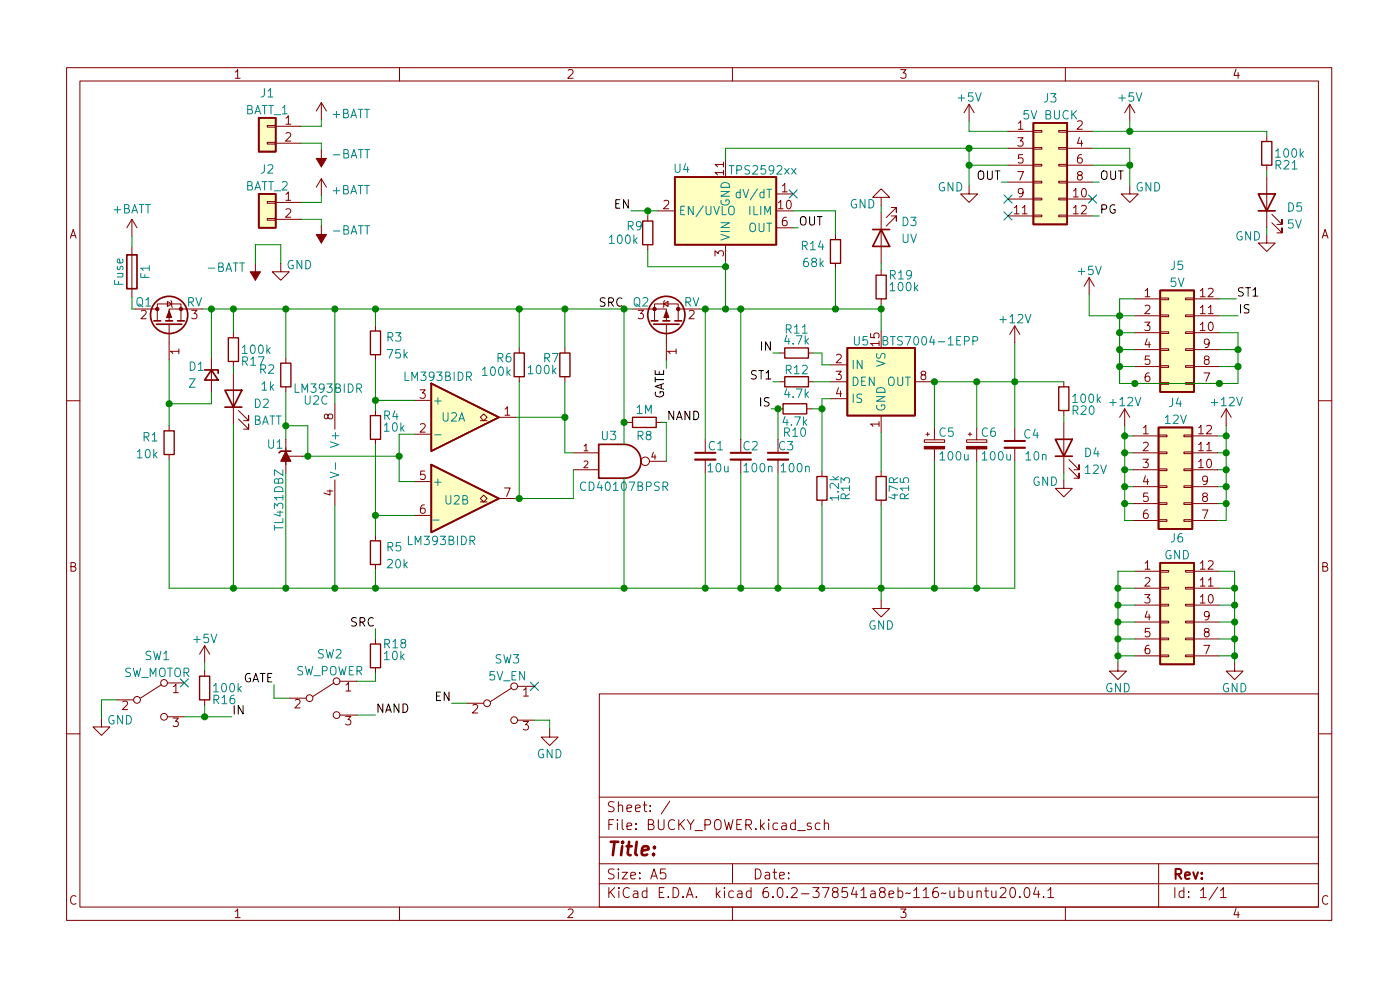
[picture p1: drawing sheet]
<svg xmlns="http://www.w3.org/2000/svg" width="210mm" height="148mm" viewBox="0 0 210 148" stroke-linecap="round" stroke-linejoin="round" font-family="sans-serif">
<g fill="none" stroke="#840000" stroke-width=".15">
<path d="M10 10.2h190v128h-190zM12 12.2h186v124h-186zM40.1 18.8h1.3v.3h-1.3zM41.4 19h3.8M48.3 15.4l-.8 1.3M48.3 15.4v2.5M48.3 15.4l.7 1.3M60 10.2v2M110 10.2v2M145.5 15.7l-.7 1.2M145.5 15.7v2.5M145.5 15.7l.8 1.2"/>
<path d="M151.4 19.7h3.8M155.2 19.6h1.3v.2h-1.3zM159 19.6h1.3v.2h-1.3zM160 10.2v2M160.3 19.7h3.8M169.7 15.7l-.8 1.2M169.7 15.7v2.5M169.7 15.7l.7 1.2M19.8 32.9l-.8 1.3M19.8 32.9v2.6M19.8 37v7.6M19.8 32.9l.8 1.3"/>
<path d="M38.4 39.5v2.6M40.1 21.4h1.3v.2h-1.3zM40.1 32.8h1.3v.3h-1.3zM40.1 30.3h1.3v.2h-1.3zM41.4 21.5h3.8M41.4 30.4h3.8M41.4 32.9h3.8M42.2 39.5v1.3h1.2l-1.2 1.3-1.3-1.3h1.3M48.3 22.5v2.6M48.3 26.8v2.6M48.3 33.9v2.6M48.3 26.8l-.8 1.3"/>
<path d="M48.3 26.8l.7 1.3M97.3 32.4v.8M97.3 36.7v.8M98.8 31.7h2.5M109 24v2.6M109 36.7v2.6M116.6 29.1h2.5M116.6 34.2h2.5M125.5 35.2v.8M125.5 39.5v.8M132.3 29.6h1.3l-1.3-1.2-1.2 1.2h1.2v1.3M132.3 31.9v7.6"/>
<path d="M133.9 31.1h.7v.8v-.8l-1.5 1.6M133.9 32.4h.7v.8v-.8l-1.5 1.5M145.5 27.8v1.3h-1.2l1.2 1.3 1.3-1.3h-1.3M151.4 29.9h3.8M151.4 32.4h3.8M151.4 22.3h3.8M151.4 24.8h3.8M151.4 27.3h3.8M155.2 32.3h1.3v.2h-1.3zM155.2 29.8h1.3v.2h-1.3zM155.2 27.2h1.3v.3h-1.3zM155.2 24.7h1.3v.2h-1.3z"/>
<path d="M155.2 22.1h1.3v.3h-1.3zM159 32.3h1.3v.2h-1.3zM159 29.8h1.3v.2h-1.3zM159 27.2h1.3v.3h-1.3zM159 24.7h1.3v.2h-1.3zM159 22.1h1.3v.3h-1.3zM160.3 29.9h3.8M160.3 32.4h3.8M160.3 22.3h3.8M160.3 24.8h3.8M160.3 27.3h3.8M169.7 27.8v1.3h1.2l-1.2 1.3-1.3-1.3h1.3"/>
<path d="M190.2 35.2v1.3h-1.2l1.2 1.3 1.3-1.3h-1.3M190.2 20.5v.7M190.2 24.8v.8M190.2 26.6v7.6M191 33.4l1.5 1.6v-.8v.8h-.7M191 32.2l1.5 1.5v-.8v.8h-.7M22.9 46.4h.7M23.6 48.2v-2.6h3.6v2.6M25.1 45.2l.7 .4-.7 .4zM25.4 48.7v5.3M25.7 45.1l.1 .1v.8l.1 .1M27.9 46.4h-2.5v1.8"/>
<path d="M31.7 53.8v5M35.1 49.9v.8M35.1 54.3v.7M35.1 56v7.7M42.9 53.8v.7M42.9 58.1v.7M56.4 48.9v.8M56.4 53.2v.8M78 52.2v.8M78 56.5v.8M84.8 52.2v.8M84.8 56.5v.8"/>
<path d="M97.5 46.4h2.6v1.8M98.3 48.2v-2.6h3.6v2.6M99.7 45.6l.6-.4v.8zM99.8 45.1l-.1 .1v.8l-.1 .1M100.1 48.7v5.3M101.9 46.4h.7M117.1 57.3h.8M117.1 53h.8M121.4 57.3h.8M121.4 53h.8M124.7 54.8h2.6M124.7 57.3h2.6"/>
<path d="M124.7 59.9h2.6M132.3 40.5v.8M132.3 44.9v.7M137.4 57.3h2.6M152.4 48.9l-.8 1.3M152.4 48.9v2.6M152.4 48.9l.8 1.3M159.8 57.3v.8M163.6 41.7l-.8 1.3M163.6 41.7v2.5M163.6 41.7l.7 1.3M170.4 44.9h3.8"/>
<path d="M170.4 49.9h3.8M170.4 47.4h3.8M170.4 52.5h3.8M170.4 55h3.8M170.4 57.6h3.8M174.2 57.4h1.3v.3h-1.3zM174.2 54.9h1.3v.3h-1.3zM174.2 52.4h1.3v.2h-1.3zM174.2 49.8h1.3v.3h-1.3zM174.2 47.3h1.3v.2h-1.3zM174.2 44.7h1.3v.3h-1.3zM178.1 57.4h1.2v.3h-1.2z"/>
<path d="M178.1 54.9h1.2v.3h-1.2zM178.1 52.4h1.2v.2h-1.2zM178.1 49.8h1.2v.3h-1.2zM178.1 47.3h1.2v.2h-1.2zM178.1 44.7h1.2v.3h-1.2zM179.3 44.9h3.8M179.3 49.9h3.8M179.3 47.4h3.8M179.3 52.5h3.8M179.3 55h3.8M179.3 57.6h3.8M10 60.2h2"/>
<path d="M25.4 63.9v.8M25.4 68.2v.8M35.8 62.9l1.5 1.5v-.7v.7h-.7M35.8 61.6l1.5 1.6v-.8v.8h-.7M42.9 67.2v2.6M42.9 65.9v5.1M42.9 68.5h2.6M50.3 60.6v3.8M50.3 72v3.9M56.4 61.6v.8M56.4 65.9v.8M62.2 65.2h2.6"/>
<path d="M62.2 60.1h2.6M62.2 72.3h2.6M62.2 77.4h2.6M72.1 63.2h.5l-.5-.6 .5-.5 .6 .5-.6 .6h.6M72.1 75.3h.5l-.5-.5 .5-.5 .6 .5-.6 .5h.6M74.9 62.6h2.6M74.9 74.8h2.6M86.1 68h3.8M86.1 70.5h3.8M94.2 63.4h.8M97.5 69.2h2.6M98.6 63.4h.7"/>
<path d="M105.9 69v2M111.3 69v2M116.8 61.4h.8M116.8 69v2M121.2 61.4h.7M123.4 70.8v.7M123.4 75.1v.8M132.3 62.4v2.5M132.3 70.8v.7M132.3 75.1v.8M138.8 66h3.1v.4h-3.1zM139.1 65.2h.5"/>
<path d="M139.3 64.9v.5M140.3 64.2v1.8M140.3 67.4v1.8M145.2 66h3v.4h-3zM145.4 65.2h.5M145.7 64.9v.5M146.7 64.2v1.8M146.7 67.4v1.8M152.4 64.2v2M152.4 67.2v2M159.8 72v1.3h-1.3l1.3 1.3 1.2-1.3h-1.2M159.8 61.6v.8"/>
<path d="M159.8 63.4v7.6M160.5 70.3l1.6 1.5v-.8v.8h-.8M160.5 69l1.6 1.5v-.7v.7h-.8M168.9 61.4l.8 1.2M168.9 61.4v2.5M168.9 61.4l-.8 1.2M170.2 68h3.8M170.2 70.5h3.8M170.2 65.4h3.8M170.2 73.1h3.8M170.2 75.6h3.8M170.2 78.1h3.8"/>
<path d="M174 78h1.3v.3h-1.3zM174 75.5h1.3v.2h-1.3zM174 72.9h1.3v.3h-1.3zM174 70.4h1.3v.2h-1.3zM174 67.9h1.3v.2h-1.3zM174 65.3h1.3v.3h-1.3zM177.8 78h1.3v.3h-1.3zM177.8 75.5h1.3v.2h-1.3zM177.8 72.9h1.3v.3h-1.3zM177.8 70.4h1.3v.2h-1.3zM177.8 67.9h1.3v.2h-1.3zM177.8 65.3h1.3v.3h-1.3z"/>
<path d="M179.1 68h3.8M179.1 70.5h3.8M179.1 65.4h3.8M179.1 73.1h3.8M179.1 75.6h3.8M179.1 78.1h3.8M184.1 61.4l-.7 1.2M184.1 61.4v2.5M184.1 61.4l.8 1.2M198 60.2h2M30.7 96.9l-.7 1.3M30.7 96.9v2.6"/>
<path d="M30.7 96.9l.8 1.3M56.4 80.4v.8M56.4 84.7v.8M56.4 95.9v.8M132.3 90.1v1.2h1.3l-1.3 1.3-1.2-1.3h1.2M167.9 99.5v1.2h1.3l-1.3 1.3-1.3-1.3h1.3M170.4 85.8h3.8M170.4 90.8h3.8M170.4 88.3h3.8M170.4 93.4h3.8M170.4 95.9h3.8M170.4 98.5h3.8"/>
<path d="M174.2 98.3h1.3v.3h-1.3zM174.2 95.8h1.3v.2h-1.3zM174.2 93.3h1.3v.2h-1.3zM174.2 90.7h1.3v.3h-1.3zM174.2 88.2h1.3v.2h-1.3zM174.2 85.6h1.3v.3h-1.3zM178.1 98.3h1.2v.3h-1.2zM178.1 95.8h1.2v.2h-1.2zM178.1 93.3h1.2v.2h-1.2zM178.1 90.7h1.2v.3h-1.2zM178.1 88.2h1.2v.2h-1.2zM178.1 85.6h1.2v.3h-1.2z"/>
<path d="M179.3 85.8h3.8M179.3 90.8h3.8M179.3 88.3h3.8M179.3 93.4h3.8M179.3 95.9h3.8M179.3 98.5h3.8M185.4 99.5v1.2h1.3l-1.3 1.3-1.3-1.3h1.3M10 110.2h2M15.2 107.9v1.2h1.3l-1.3 1.3-1.2-1.3h1.2M17.5 105.1h2.6M24.3 102.8l-3.2 2M25.1 102.5h2.6"/>
<path d="M25.1 107.6h2.6M30.7 100.7v.8M30.7 105.1v.7M43.4 104.8h2.6M50.2 102.5l-3.2 2.1M51.1 102.3h2.5M51.1 107.3h2.5M56.4 100.2v.8M70.1 105.6h2.5M76.8 103.3l-3.1 2M77.7 103h2.6M77.7 108.1h2.6"/>
<path d="M82.5 109.4v1.3h1.3l-1.3 1.2-1.2-1.2h1.2M90 104.2h108v32h-108zM90 119.7h108M198 110.2h2M60 136.2v2M90 132.7h108M90 129.7h108M90 125.7h108M99.9 130.4h-.7v.8l.2-.2 .5 .1 .1 .2-.1 .5-.2 .1h-.3l-.2-.1M100.6 120.3l-1.3 1.9M110 136.2v2M110 129.7v3"/>
<path d="M123.2 123.6l-.5-.1-.3 .3v.5l.2 .2h.6M123.8 123.7a.37 .37 0 0 1 .6 .1v.7M123.8 123v1.5M146.7 133.9a.37 .37 0 0 1 .7 .1v.7M146.7 133.7v1M147.9 133.7h.5M148.1 133.2v1.3l.1 .2h.2M148.9 133.7l.1 1a.41 .41 0 0 0 .6-.1M149.6 133.7v1M150.2 133.4l.2-.2 .5 .1a.41 .41 0 0 1 .1 .6l-.8 .8h.9M151.8 133.4l.4-.2a.94 .94 0 0 1 0 1.5h-.2a.91 .91 0 0 1-.2-1.3zM153.2 134.6v.1"/>
<path d="M154 133.3l.3-.1a.94 .94 0 0 1 0 1.5h-.1a1 1 0 0 1-.2-1.4zM155.6 133.2l-.4 1h1M155.9 133.7v1M156.7 134.6v.1M157.4 133.7l.4-.5v1.5M157.4 134.7h.8M160 136.2v2M174 129.7v6.5M182.9 133.2l-1.3 1.9M183.3 133.7l.4-.5v1.5M183.3 134.7h.9"/>
<circle cx="96.9" cy="69.2" r=".63"/>
<circle cx="20.6" cy="105.1" r=".51"/>
<circle cx="24.6" cy="102.5" r=".51"/>
<circle cx="24.6" cy="107.6" r=".51"/>
<circle cx="46.5" cy="104.8" r=".51"/>
<circle cx="50.5" cy="107.3" r=".51"/>
<circle cx="50.5" cy="102.3" r=".51"/>
<circle cx="73.2" cy="105.6" r=".51"/>
<circle cx="77.2" cy="103" r=".51"/>
<circle cx="77.2" cy="108.1" r=".51"/>
</g>
<g fill="none" stroke="#840000" stroke-width=".25">
<path d="M38.9 17.7h2.5v5.1h-2.5zM155.2 18.4h5.1v15.3h-5.1zM19 38.3h1.6v5h-1.6zM38.9 29.1h2.5v5.1h-2.5zM101.3 26.6h15.3v10.1h-15.3zM131.1 34.5h2.5M132.3 34.5l1.3 2.5h-2.5zM189 29.1h2.5l-1.3 2.6zM189 31.7h2.5M23.1 48.2h1M23.5 48.7h3.8M24.9 48.2h1"/>
<path d="M26.7 48.2h1M30.7 55.5h2.1v.5M31.7 55.5l1.1 1.6h-2.1zM33.8 58.6h2.5l-1.2 2.5zM64.8 57.6l10.1 5-10.1 5.1zM97.8 48.2h1M98.2 48.7h3.8M99.6 48.2h1M101.3 48.2h1.1M127.3 52.2h10.1v10.2h-10.1zM174.2 43.6h5.1v15.2h-5.1zM33.8 61.1h2.5"/>
<path d="M43.7 67.7h-1.5l-.3 .3M64.8 69.8l10.1 5-10.1 5.1zM89.9 66.7h3.8a2.54 2.54 0 0 1 2.6 2.5 2.54 2.54 0 0 1-2.6 2.6h-3.8zM158.5 65.9h2.5l-1.2 2.6zM158.5 68.5h2.5M174 64.2h5.1v15.2h-5.1zM174.2 84.5h5.1v15.2h-5.1z"/>
<circle cx="25.4" cy="47.3" r="2.79"/>
<circle cx="100.1" cy="47.3" r="2.79"/>
</g>
<g fill="none" stroke="#840000" stroke-width=".2">
<path d="M96.5 33.2h1.5v3.5h-1.5zM124.7 36h1.5v3.5h-1.5zM189.5 21.2h1.5v3.6h-1.5zM34.3 50.7h1.5v3.6h-1.5zM42.2 54.5h1.5v3.6h-1.5zM55.6 49.7h1.5v3.5h-1.5zM77.2 53h1.5v3.5h-1.5zM84.1 53h1.5v3.5h-1.5zM117.9 56.5h3.5v1.6h-3.5zM117.9 52.2h3.5v1.6h-3.5zM131.6 41.3h1.5v3.6h-1.5zM159 58.1h1.5v3.5h-1.5z"/>
<path d="M24.6 64.7h1.6v3.5h-1.6zM55.6 62.4h1.5v3.5h-1.5zM95 62.6h3.6v1.6h-3.6zM117.6 60.6h3.6v1.5h-3.6zM122.7 71.5h1.5v3.6h-1.5zM131.6 71.5h1.5v3.6h-1.5zM55.6 96.7h1.5v3.5h-1.5zM55.6 81.2h1.5v3.5h-1.5zM30 101.5h1.5v3.6h-1.5z"/>
</g>
<g fill="#840000" stroke="#840000" stroke-width=".15">
<path d="M138.8 67h3.1v.4h-3.1z"/>
<path d="M145.2 67h3v.4h-3z"/>
<path d="M42.9 67.7l.8 1.5h-1.5z"/>
<path d="M37.6 40.8h1.5l-.7 1.3z"/>
<path d="M25.4 46.6l.4 1.1h-.8z"/>
<path d="M100.1 46.6l.4 1.1h-.8z"/>
<path d="M47.5 23.8h1.5l-.7 1.3z"/>
<path d="M47.5 35.2h1.5l-.7 1.3z"/>
<circle cx="27.2" cy="46.4" r=".25"/>
<circle cx="23.6" cy="46.4" r=".25"/>
<circle cx="98.3" cy="46.4" r=".25"/>
<circle cx="101.9" cy="46.4" r=".25"/>
</g>
<g fill="#ffffc2" stroke="#ffffc2" stroke-width=".15">
<path d="M127.3 52.2h10.1v10.2h-10.1z"/>
<path d="M64.8 57.6l10.1 5-10.1 5.1z"/>
<path d="M174 64.2h5.1v15.2h-5.1z"/>
<path d="M174.2 43.6h5.1v15.2h-5.1z"/>
<path d="M101.3 26.6h15.3v10.1h-15.3z"/>
<path d="M38.9 17.7h2.5v5.1h-2.5z"/>
<path d="M38.9 29.1h2.5v5.1h-2.5z"/>
<path d="M155.2 18.4h5.1v15.3h-5.1z"/>
<path d="M174.2 84.5h5.1v15.2h-5.1z"/>
<path d="M64.8 69.8l10.1 5-10.1 5.1z"/>
</g>
<path d="M109.5 31.1a.43 .43 0 0 1 .5-.1 .43 .43 0 0 1 .3 .4v.4a.42 .42 0 0 1-.4 .4 .42 .42 0 0 1-.5-.4zM111.2 28.9l-.4-.1-.2 .3v.3l.1 .2h.5M132.6 51.1h.4l.2-.1 .1-.2-.1-.2-.6-.1v1.3h.5l.2-.3a.33 .33 0 0 0-.3-.4M146.1 51.2l.6-.1 .1-.2v-.3l-.2-.1h-.5v1.3M49.6 70.9l1.3 .4-1.3 .4M50.4 69.5v.9M65.3 65.3h.9" fill="none" stroke="#008484" stroke-width=".15"/>
<path d="M104.4 69h3M109.7 69h3.1M115.3 69h3.1M150.9 67.2h3" fill="none" stroke="#840000" stroke-width=".33"/>
<path d="M104.4 68h3M109.7 68h3.1M115.3 68h3.1M150.9 66.2h3" fill="none" stroke="#840000" stroke-width=".3"/>
<g fill="none" stroke="#008400" stroke-width=".15">
<path d="M48.3 17.9v1.1h-3.1M145.5 18.2v1.5h5.9M164.1 19.7h26.1v.8M169.7 18.2v1.5M19.8 35.5v1.5M38.4 39.5v-2.8h3.8v2.8M45.2 21.5h3.1v1M45.2 32.9h3.1v1M48.3 29.4v1h-3.1M94.7 31.7h4.1M97.3 31.7v.7M97.3 37.5v2.5h11.7"/>
<path d="M109 39.3v7.1M119.1 31.7h6.4v3.5M119.1 34.2h.8M132.3 30.9v1M132.3 39.5v1M145.5 22.3v5.5M145.5 24.8h5.9M150.4 27.3h1M151.4 22.3h-42.4v1.7M164.1 22.3h5.6v5.5M164.1 27.3h1M164.1 24.8h5.6"/>
<path d="M164.1 32.4h1M190.2 25.6v1M190.2 34.2v1M19.8 44.6v1.8h.5M25.4 54v9.9M30.5 46.4h64.5M31.7 46.4v7.4M31.7 58.8v1.8h-6.3M35.1 46.4v3.5M35.1 55v1M42.9 46.4v7.4M42.9 58.8v7.1"/>
<path d="M50.3 46.4v14.2M56.4 46.4v2.5M56.4 54v7.6M78 46.4v5.8M78 57.3v17.5M84.8 57.3v10.7h1.3M84.8 46.4v5.8M93.7 46.4v20.3M100.1 54v1.3M105.2 46.4h27.1M105.9 46.4v19.5M111.3 46.4v19.5"/>
<path d="M116.1 53h1M116.1 57.3h1M122.2 53h1.2v1.8h1.3M122.2 57.3h2.5M124.7 59.9h-1.3v10.9M125.5 40.3v6.1M132.3 45.6v4.1M140 57.3h19.8M140.3 57.3v6.9M146.7 57.3v6.9M152.4 51.5v12.7M163.6 44.2v3.2h6.8"/>
<path d="M168.1 49.9h2.3M168.1 52.5h2.3M168.1 55h2.3M170.4 44.9h-2.3v12.7h17.8v-7.7h-2.8M183.1 47.4h2.8M183.1 44.9h2.6M183.1 52.5h2.8M183.1 55h2.8M25.4 69v19.3h127v-19.1M35.1 63.7v24.6M42.9 71v17.3M42.9 63.9h3.3v4.6"/>
<path d="M45.5 68.5h14.4M50.3 75.9v12.4M56.4 77.4h5.8M56.4 66.7v13.7M56.4 60.1h5.8M62.2 65.2h-2.3v7.1h2.3M77.5 62.6h7.3M86.1 70.5v4.3h-8.6M93.7 71.8v16.5M93.7 63.4h.5M99.3 63.4h.8v5.8M105.9 71v17.3"/>
<path d="M111.3 71v17.3M115.8 61.4h1v4.5M116.8 71v17.3M121.9 61.4h1.5M123.4 75.9v12.4M132.3 64.9v5.9M132.3 75.9v14.2M140.3 69.2v19.1M146.7 69.2v19.1M159.8 62.4v1M159.8 71v1M168.9 68h1.3"/>
<path d="M168.9 63.9v14.2h1.3M168.9 65.4h1.3M168.9 73.1h1.3M168.9 75.6h1.3M168.9 70.5h1.3M182.9 68h1.2M182.9 65.4h1.2M182.9 73.1h1.2M182.9 75.6h1.2M182.9 70.5h1.2M184.1 63.9v14.2h-1.2M30.7 99.5v1.2"/>
<path d="M56.4 85.5v2.8M56.4 94.4v1.5M167.9 88.3h2.5M167.9 93.4h2.5M167.9 90.8h2.5M167.9 95.9h2.5M167.9 98.5h2.5M170.4 85.8h-2.5v13.7M183.1 88.3h2.3M183.1 85.8h2.3v13.7M183.1 93.4h2.3M183.1 90.8h2.3"/>
<path d="M183.1 95.9h2.3M183.1 98.5h2.3M17.5 105.1h-2.3v2.8M27.7 107.6h7.1M30.7 105.8v1.8M41.1 102.8v2h2.3M53.6 107.3h2.8M56.4 101v1.3h-2.8M67.8 105.6h2.3M80.3 108.1h2.2v1.3"/>
</g>
<path d="M118.5 28.5l1.2 1.2M119.7 28.5l-1.2 1.2M150.8 31.8l1.2 1.2M150.8 29.3l1.2 1.2M152 31.8l-1.2 1.2M152 29.3l-1.2 1.2M163.5 29.3l1.2 1.2M164.7 29.3l-1.2 1.2M27.1 101.9l1.2 1.2M28.3 101.9l-1.2 1.2M79.7 102.4l1.2 1.2M80.9 102.4l-1.2 1.2" fill="none" stroke="#000084" stroke-width=".15"/>
<g fill="#008400" stroke="#008400" stroke-width=".15">
<circle cx="167.9" cy="95.9" r=".46"/>
<circle cx="185.4" cy="93.4" r=".46"/>
<circle cx="185.4" cy="95.9" r=".46"/>
<circle cx="167.9" cy="93.4" r=".46"/>
<circle cx="167.9" cy="90.8" r=".46"/>
<circle cx="185.4" cy="90.8" r=".46"/>
<circle cx="185.4" cy="88.3" r=".46"/>
<circle cx="167.9" cy="98.5" r=".46"/>
<circle cx="185.4" cy="98.5" r=".46"/>
<circle cx="169.7" cy="24.8" r=".46"/>
<circle cx="169.7" cy="19.7" r=".46"/>
<circle cx="145.5" cy="22.3" r=".46"/>
<circle cx="145.5" cy="24.8" r=".46"/>
<circle cx="183.1" cy="57.6" r=".46"/>
<circle cx="184.1" cy="70.5" r=".46"/>
<circle cx="184.1" cy="75.6" r=".46"/>
<circle cx="184.1" cy="73.1" r=".46"/>
<circle cx="184.1" cy="68" r=".46"/>
<circle cx="184.1" cy="65.4" r=".46"/>
<circle cx="170.4" cy="57.6" r=".46"/>
<circle cx="168.1" cy="47.4" r=".46"/>
<circle cx="168.1" cy="55" r=".46"/>
<circle cx="168.1" cy="52.5" r=".46"/>
<circle cx="152.4" cy="57.3" r=".46"/>
<circle cx="146.7" cy="57.3" r=".46"/>
<circle cx="168.9" cy="68" r=".46"/>
<circle cx="168.9" cy="65.4" r=".46"/>
<circle cx="168.9" cy="75.6" r=".46"/>
<circle cx="168.9" cy="73.1" r=".46"/>
<circle cx="168.9" cy="70.5" r=".46"/>
<circle cx="167.9" cy="88.3" r=".46"/>
<circle cx="146.7" cy="88.3" r=".46"/>
<circle cx="140.3" cy="88.3" r=".46"/>
<circle cx="123.4" cy="88.3" r=".46"/>
<circle cx="116.8" cy="88.3" r=".46"/>
<circle cx="105.9" cy="88.3" r=".46"/>
<circle cx="111.3" cy="88.3" r=".46"/>
<circle cx="132.3" cy="88.3" r=".46"/>
<circle cx="116.8" cy="61.4" r=".46"/>
<circle cx="168.1" cy="49.9" r=".46"/>
<circle cx="185.9" cy="55" r=".46"/>
<circle cx="185.9" cy="52.5" r=".46"/>
<circle cx="42.9" cy="63.9" r=".46"/>
<circle cx="50.3" cy="46.4" r=".46"/>
<circle cx="42.9" cy="46.4" r=".46"/>
<circle cx="25.4" cy="60.6" r=".46"/>
<circle cx="35.1" cy="46.4" r=".46"/>
<circle cx="31.7" cy="46.4" r=".46"/>
<circle cx="84.8" cy="62.6" r=".46"/>
<circle cx="93.7" cy="63.4" r=".46"/>
<circle cx="132.3" cy="46.4" r=".46"/>
<circle cx="125.5" cy="46.4" r=".46"/>
<circle cx="56.4" cy="46.4" r=".46"/>
<circle cx="56.4" cy="60.1" r=".46"/>
<circle cx="105.9" cy="46.4" r=".46"/>
<circle cx="109" cy="40" r=".46"/>
<circle cx="97.3" cy="31.7" r=".46"/>
<circle cx="140.3" cy="57.3" r=".46"/>
<circle cx="123.4" cy="61.4" r=".46"/>
<circle cx="84.8" cy="46.4" r=".46"/>
<circle cx="93.7" cy="46.4" r=".46"/>
<circle cx="59.9" cy="68.5" r=".46"/>
<circle cx="78" cy="46.4" r=".46"/>
<circle cx="42.9" cy="88.3" r=".46"/>
<circle cx="50.3" cy="88.3" r=".46"/>
<circle cx="35.1" cy="88.3" r=".46"/>
<circle cx="46.2" cy="68.5" r=".46"/>
<circle cx="30.7" cy="107.6" r=".46"/>
<circle cx="109" cy="46.4" r=".46"/>
<circle cx="111.3" cy="46.4" r=".46"/>
<circle cx="56.4" cy="77.4" r=".46"/>
<circle cx="56.4" cy="88.3" r=".46"/>
<circle cx="93.7" cy="88.3" r=".46"/>
<circle cx="78" cy="74.8" r=".46"/>
</g>
<text font-size="2.8" fill="#840000" x="91" y="128.5">Title:</text>
<g font-size="2.1" fill="#840000">
<text x="91" y="124.6">File: BUCKY_POWER.kicad_sch</text>
<text x="91" y="121.9">Sheet: /</text>
<text x="91" y="134.8">KiCad E.D.A. kicad 6.0.2-378541a8eb~116~ubuntu20.04.1</text>
<text x="91" y="132">Size: A5</text>
<text x="113" y="132">Date:</text>
<text x="176" y="132">Rev:</text>
<text x="176" y="134.8">Id: 1/1</text>
</g>
<g font-size="1.8" fill="#840000">
<text x="35" y="11.8">1</text>
<text x="85" y="11.8">2</text>
<text x="135" y="11.8">3</text>
<text x="185" y="11.8">4</text>
<text x="42.8" y="21.2">2</text>
<text x="152.8" y="19.5">1</text>
<text x="152.8" y="22">3</text>
<text x="161.7" y="19.5">2</text>
<text x="161.7" y="22">4</text>
<text x="108.7" y="26.3" transform="rotate(-90 108.7 26.3)">11</text>
<text x="117.4" y="28.9">1</text>
<text x="152.8" y="24.5">5</text>
<text x="152.8" y="27.1">7</text>
<text x="152.8" y="29.6">9</text>
<text x="161.2" y="29.6">10</text>
<text x="161.7" y="24.5">6</text>
<text x="161.7" y="27.1">8</text>
<text x="10.3" y="35.8">A</text>
<text x="42.8" y="30.1">1</text>
<text x="42.8" y="32.7">2</text>
<text x="99.6" y="31.4">2</text>
<text x="116.9" y="31.4">10</text>
<text x="117.4" y="33.9">6</text>
<text x="152.3" y="32.2">11</text>
<text x="161.2" y="32.2">12</text>
<text x="198.4" y="35.8">A</text>
<text x="108.7" y="38.5" transform="rotate(-90 108.7 38.5)">3</text>
<text x="21.1" y="47.9">2</text>
<text x="28.7" y="47.9">3</text>
<text x="95.8" y="47.9">3</text>
<text x="103.4" y="47.9">2</text>
<text x="171.8" y="44.6">1</text>
<text x="171.8" y="47.2">2</text>
<text x="180.2" y="47.2">11</text>
<text x="180.2" y="44.6">12</text>
<text x="26.9" y="53.2" transform="rotate(-90 26.9 53.2)">1</text>
<text x="101.6" y="53.2" transform="rotate(-90 101.6 53.2)">1</text>
<text x="132.1" y="51.9" transform="rotate(-90 132.1 51.9)">15</text>
<text x="171.8" y="49.7">3</text>
<text x="171.8" y="52.2">4</text>
<text x="180.2" y="49.7">10</text>
<text x="180.7" y="52.2">9</text>
<text x="63" y="59.9">3</text>
<text x="125.5" y="54.5">2</text>
<text x="125.5" y="57.1">3</text>
<text x="125.5" y="59.6">4</text>
<text x="138.2" y="57.1">8</text>
<text x="171.8" y="54.8">5</text>
<text x="171.8" y="57.3">6</text>
<text x="180.7" y="57.3">7</text>
<text x="180.7" y="54.8">8</text>
<text x="50" y="63" transform="rotate(-90 50 63)">8</text>
<text x="63" y="64.9">2</text>
<text x="75.7" y="62.4">1</text>
<text x="132.1" y="64.2" transform="rotate(-90 132.1 64.2)">1</text>
<text x="171.6" y="65.2">1</text>
<text x="180" y="65.2">12</text>
<text x="171.6" y="67.7">2</text>
<text x="171.6" y="70.3">3</text>
<text x="180" y="70.3">10</text>
<text x="180" y="67.7">11</text>
<text x="50" y="74.4" transform="rotate(-90 50 74.4)">4</text>
<text x="63" y="72">5</text>
<text x="63" y="77.1">6</text>
<text x="75.7" y="74.6">7</text>
<text x="171.6" y="72.8">4</text>
<text x="171.6" y="75.3">5</text>
<text x="171.6" y="77.9">6</text>
<text x="180.5" y="77.9">7</text>
<text x="180.5" y="75.3">8</text>
<text x="180.5" y="72.8">9</text>
<text x="10.3" y="85.8">B</text>
<text x="171.8" y="85.5">1</text>
<text x="171.8" y="88">2</text>
<text x="180.2" y="88">11</text>
<text x="180.2" y="85.5">12</text>
<text x="198.4" y="85.8">B</text>
<text x="171.8" y="90.6">3</text>
<text x="171.8" y="93.1">4</text>
<text x="171.8" y="95.7">5</text>
<text x="180.2" y="90.6">10</text>
<text x="180.7" y="95.7">8</text>
<text x="180.7" y="93.1">9</text>
<text x="171.8" y="98.2">6</text>
<text x="180.7" y="98.2">7</text>
<text x="18.3" y="106.6">2</text>
<text x="25.9" y="104">1</text>
<text x="44.2" y="106.3">2</text>
<text x="51.8" y="103.8">1</text>
<text x="70.9" y="107.1">2</text>
<text x="78.5" y="104.6">1</text>
<text x="25.9" y="109.1">3</text>
<text x="51.8" y="108.9">3</text>
<text x="78.5" y="109.6">3</text>
<text x="10.3" y="135.8">C</text>
<text x="35" y="137.8">1</text>
<text x="85" y="137.8">2</text>
<text x="135" y="137.8">3</text>
<text x="185" y="137.8">4</text>
<text x="198.4" y="135.8">C</text>
</g>
<g font-size="1.8" fill="#008484">
<text x="36.8" y="17.2">BATT_1</text>
<text x="39.1" y="14.6">J1</text>
<text x="49.8" y="17.7">+BATT</text>
<text x="143.9" y="15.3">+5V</text>
<text x="153.9" y="17.9">5V BUCK</text>
<text x="156.8" y="15.4">J3</text>
<text x="168.1" y="15.3">+5V</text>
<text x="42.8" y="18.7">1</text>
<text x="50.1" y="23.8">-BATT</text>
<text x="191.7" y="23.7">100k</text>
<text x="36.8" y="28.6">BATT_2</text>
<text x="39.1" y="26.1">J2</text>
<text x="49.8" y="29.2">+BATT</text>
<text x="101.2" y="25.9">U4</text>
<text x="109.9" y="26.2">TPS2592xx</text>
<text x="111.2" y="29.8">dV/dT</text>
<text x="140.8" y="28.7">GND</text>
<text x="170.5" y="28.7">GND</text>
<text x="191.6" y="25.4">R21</text>
<text x="16.9" y="32">+BATT</text>
<text x="50.1" y="35.2">-BATT</text>
<text x="94.2" y="34.6">R9</text>
<text x="101.9" y="32.3">EN/UVLO</text>
<text x="109.6" y="31" transform="rotate(-90 109.6 31)">GND</text>
<text x="112.3" y="34.8">OUT</text>
<text x="112.5" y="32.3">ILIM</text>
<text x="127.6" y="31.3">GND</text>
<text x="135.4" y="33.9">D3</text>
<text x="193.3" y="34.3">5V</text>
<text x="193.4" y="31.8">D5</text>
<text x="22.5" y="41.8" transform="rotate(-90 22.5 41.8)">F1</text>
<text x="31.3" y="40.8">-BATT</text>
<text x="43" y="40.4">GND</text>
<text x="91.6" y="36.6">100k</text>
<text x="109.6" y="36.2" transform="rotate(-90 109.6 36.2)">VIN</text>
<text x="120.4" y="37.6">R14</text>
<text x="120.7" y="40.1">68k</text>
<text x="133.7" y="41.9">R19</text>
<text x="135.3" y="36.5">UV</text>
<text x="162" y="41.3">+5V</text>
<text x="175.8" y="40.5">J5</text>
<text x="185.5" y="36.1">GND</text>
<text x="18.5" y="42.9" transform="rotate(-90 18.5 42.9)">Fuse</text>
<text x="20.4" y="46">Q1</text>
<text x="28" y="46">RV</text>
<text x="95.1" y="46">Q2</text>
<text x="102.7" y="46">RV</text>
<text x="133.8" y="43.7">100k</text>
<text x="175.7" y="43.1">5V</text>
<text x="36.5" y="53.1">100k</text>
<text x="58.1" y="51.3">R3</text>
<text x="58.2" y="53.8">75k</text>
<text x="117.9" y="51.7">4.7k</text>
<text x="118" y="50.1">R11</text>
<text x="128.2" y="51.8">U5</text>
<text x="133.4" y="51.8">BTS7004-1EPP</text>
<text x="150.3" y="48.5">+12V</text>
<text x="28.3" y="58.2">Z</text>
<text x="28.4" y="55.7">D1</text>
<text x="36.4" y="54.9">R17</text>
<text x="39" y="56.1">R2</text>
<text x="39.2" y="58.6">1k</text>
<text x="44.4" y="59">LM393BIDR</text>
<text x="60.9" y="57.2">LM393BIDR</text>
<text x="72.6" y="56.4">100k</text>
<text x="74.6" y="54.4">R6</text>
<text x="79.4" y="56.2">100k</text>
<text x="81.6" y="54.4">R7</text>
<text x="117.9" y="59.7">4.7k</text>
<text x="118" y="56.2">R12</text>
<text x="127.8" y="55.4">IN</text>
<text x="127.8" y="57.9">DEN</text>
<text x="133" y="55.1" transform="rotate(-90 133 55.1)">VS</text>
<text x="133.2" y="57.9">OUT</text>
<text x="37.8" y="63.8">BATT</text>
<text x="38.2" y="61.2">D2</text>
<text x="45.7" y="60.7">U2C</text>
<text x="57.6" y="63">R4</text>
<text x="57.7" y="64.8">10k</text>
<text x="64.9" y="60.7">+</text>
<text x="66.3" y="63.3">U2A</text>
<text x="95.5" y="62.1">1M</text>
<text x="117.7" y="63.9">4.7k</text>
<text x="117.8" y="65.6">R10</text>
<text x="127.8" y="60.5">IS</text>
<text x="133" y="61.9" transform="rotate(-90 133 61.9)">GND</text>
<text x="141" y="65.6">C5</text>
<text x="147.4" y="65.6">C6</text>
<text x="153.8" y="65.8">C4</text>
<text x="161.1" y="62.3">R20</text>
<text x="161.2" y="60.5">100k</text>
<text x="166.8" y="61">+12V</text>
<text x="175" y="63.6">12V</text>
<text x="175.5" y="61.1">J4</text>
<text x="182.1" y="61">+12V</text>
<text x="20.6" y="68.8">10k</text>
<text x="21.5" y="66.3">R1</text>
<text x="40.2" y="67.3">U1</text>
<text x="50.9" y="66.8" transform="rotate(-90 50.9 66.8)">V+</text>
<text x="90.3" y="66.1">U3</text>
<text x="95.6" y="66.1">R8</text>
<text x="106.3" y="70.9">10u</text>
<text x="106.4" y="67.6">C1</text>
<text x="111.6" y="67.6">C2</text>
<text x="111.8" y="70.9">100n</text>
<text x="116.9" y="67.6">C3</text>
<text x="117.4" y="70.9">100n</text>
<text x="141.3" y="69.1">100u</text>
<text x="147.6" y="69.1">100u</text>
<text x="154.1" y="69.1">10n</text>
<text x="162.9" y="68.6">D4</text>
<text x="162.9" y="71.1">12V</text>
<text x="64.9" y="72.9">+</text>
<text x="66.8" y="75.7">U2B</text>
<text x="87.5" y="73.7">CD40107BPSR</text>
<text x="126" y="75" transform="rotate(-90 126 75)">1.2k</text>
<text x="127.6" y="74.9" transform="rotate(-90 127.6 74.9)">R13</text>
<text x="134.9" y="74.9" transform="rotate(-90 134.9 74.9)">47R</text>
<text x="136.5" y="74.9" transform="rotate(-90 136.5 74.9)">R15</text>
<text x="155" y="72.9">GND</text>
<text x="42.5" y="79.4" transform="rotate(-90 42.5 79.4)">TL431DBZ</text>
<text x="58.1" y="82.8">R5</text>
<text x="61.4" y="81.8">LM393BIDR</text>
<text x="64.9" y="78">_</text>
<text x="174.8" y="84">GND</text>
<text x="175.8" y="81.4">J6</text>
<text x="58.2" y="85.3">20k</text>
<text x="130.4" y="94.5">GND</text>
<text x="18.4" y="101.6">SW_MOTOR</text>
<text x="21.7" y="99.1">SW1</text>
<text x="29.1" y="96.5">+5V</text>
<text x="44.3" y="101.4">SW_POWER</text>
<text x="47.6" y="98.8">SW2</text>
<text x="57.7" y="97.3">R18</text>
<text x="57.7" y="99.1">10k</text>
<text x="74.3" y="99.6">SW3</text>
<text x="32.1" y="105.7">R16</text>
<text x="32.2" y="103.9">100k</text>
<text x="73.4" y="102.1">5V_EN</text>
<text x="165.9" y="103.9">GND</text>
<text x="183.5" y="103.9">GND</text>
<text x="16.1" y="108.7">GND</text>
<text x="80.6" y="113.8">GND</text>
</g>
<g font-size="1.8">
<text x="146.6" y="27">OUT</text>
<text x="165.1" y="27">OUT</text>
<text x="92.3" y="31.3">EN</text>
<text x="119.9" y="33.8">OUT</text>
<text x="165.1" y="32.1">PG</text>
<text x="90" y="46">SRC</text>
<text x="185.7" y="44.5">ST1</text>
<text x="185.9" y="47.1">IS</text>
<text x="114.3" y="52.6">IN</text>
<text x="112.8" y="57">ST1</text>
<text x="99.7" y="60.2" transform="rotate(-90 99.7 60.2)">GATE</text>
<text x="100.1" y="63.1">NAND</text>
<text x="114.2" y="61">IS</text>
<text x="52.7" y="94">SRC</text>
<text x="34.8" y="107.3">IN</text>
<text x="36.2" y="102.4">GATE</text>
<text x="56.4" y="107">NAND</text>
<text x="65.4" y="105.2">EN</text>
</g>
<g font-size="1.4" fill="#840000">
<text x="87.6" y="67.7">1</text>
<text x="87.6" y="70.3">2</text>
<text x="97.8" y="69">4</text>
</g>
</svg>
